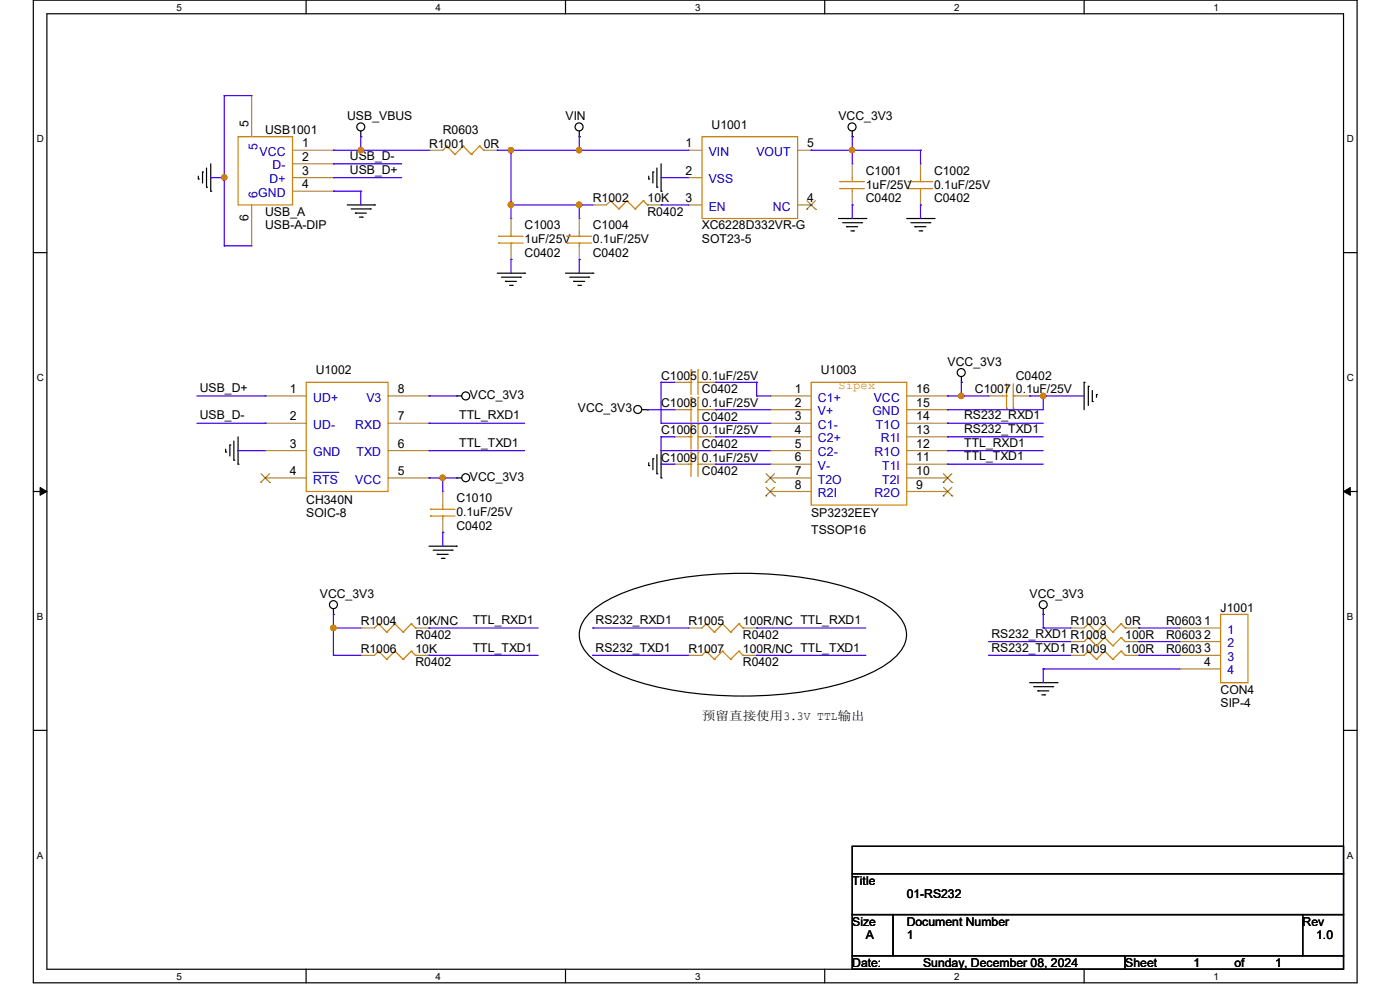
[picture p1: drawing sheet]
<svg xmlns="http://www.w3.org/2000/svg" width="297mm" height="210mm" viewBox="0 0 297 210" stroke-linecap="round" stroke-linejoin="round" font-family="sans-serif">
<path d="M7.1 0h280.8v208.5h-280.8zM9.9 2.9h275.1v202.7h-275.1z" fill="none" stroke="#000" stroke-width=".25"/>
<g fill="#fff">
<path d="M37.4 .3h1.2v2.4h-1.2z"/>
<path d="M37.4 205.9h1.2v2.3h-1.2z"/>
</g>
<path d="M64.9 0v2.9M64.9 205.6v2.9" fill="none" stroke="#000" stroke-width=".25"/>
<g fill="#fff">
<path d="M92.4 .3h1.2v2.4h-1.2z"/>
<path d="M92.4 205.9h1.2v2.3h-1.2z"/>
</g>
<path d="M120 0v2.9M120 205.6v2.9" fill="none" stroke="#000" stroke-width=".25"/>
<g fill="#fff">
<path d="M147.4 .3h1.2v2.4h-1.2z"/>
<path d="M147.4 205.9h1.2v2.3h-1.2z"/>
</g>
<path d="M175 0v2.9M175 205.6v2.9" fill="none" stroke="#000" stroke-width=".25"/>
<g fill="#fff">
<path d="M202.4 .3h1.2v2.4h-1.2z"/>
<path d="M202.4 205.9h1.2v2.3h-1.2z"/>
</g>
<path d="M230 0v2.9M230 205.6v2.9" fill="none" stroke="#000" stroke-width=".25"/>
<g fill="#fff">
<path d="M257.5 .3h1.1v2.4h-1.1z"/>
<path d="M257.5 205.9h1.1v2.3h-1.1z"/>
<path d="M7.8 28.2h1.5v2.4h-1.5z"/>
<path d="M285.7 28.2h1.5v2.4h-1.5z"/>
<path d="M7.8 78.9h1.5v2.3h-1.5z"/>
<path d="M285.7 78.9h1.5v2.3h-1.5z"/>
</g>
<path d="M7.1 53.6h2.8M285 53.6h2.9" fill="none" stroke="#000" stroke-width=".25"/>
<g fill="#fff">
<path d="M7.8 129.6h1.3v2.3h-1.3z"/>
<path d="M285.7 129.6h1.4v2.3h-1.4z"/>
</g>
<path d="M7.1 104.3h2.8M285 104.3h2.9" fill="none" stroke="#000" stroke-width=".25"/>
<path d="M8.5 103.4l1.4 .9-1.4 .8zM285 104.3l1.5-.9v1.7z" fill="#000" stroke="#000" stroke-width=".21"/>
<g fill="#fff">
<path d="M7.8 180.3h1.3v2.3h-1.3z"/>
<path d="M285.7 180.3h1.4v2.3h-1.4z"/>
</g>
<g fill="none" stroke="#000" stroke-width=".25">
<path d="M42.1 38h.1M42.1 37.4v.6M43 36.5h.1M43 36.5v2.3M43.8 39.7h.1M43.8 35.6v4.1M44.7 34.8v5.8M76.5 29h.1M76.5 27.8v1.2M122.9 29h.1M122.9 27.8v1.2M137.6 38h.1"/>
<path d="M137.6 37.4v.6M138.5 36.5h.1M138.5 36.5v2.3M139.4 39.7h.1M139.4 35.6v4.1M140.3 34.8v5.8M180.8 29h.1M180.8 27.8v1.2M44.7 40.6h.1M73.7 43.5h5.8M74.5 44.3h4.1M75.4 45.2h.1"/>
<path d="M75.4 45.2h2.3M76.2 46.1h.6M76.8 46.1h.1M78.6 44.3h.1M79.5 43.5h.1M105.5 58h5.8M106.4 58.8h4M107.2 59.7h.1M107.2 59.7h2.4M110.4 58.8h.1M111.3 58h.1M120 58h5.8"/>
<path d="M120.9 58.8h4M121.7 59.7h.1M121.7 59.7h2.3M124.9 58.8h.1M125.8 58h.1M140.3 40.6h.1M177.9 46.4h5.8M178.8 47.2h4M179.6 48.1h.1M179.6 48.1h2.3M180.5 49h.6M181.1 49h.1"/>
<path d="M182.8 47.2h.1M183.7 46.4h.1M192.4 46.4h5.8M193.3 47.2h4M194.1 48.1h.1M194.1 48.1h2.3M195 49h.5M195.5 49h.1M197.3 47.2h.1M198.2 46.4h.1M108.1 60.5h.6M108.7 60.5h.1"/>
<path d="M122.6 60.5h.5M123.1 60.5h.1M204 79.9v1.2M47.9 95.9h.1M47.9 95.3v.6M48.8 94.4h.1M48.8 94.4v2.3M49.6 97.6h.1M49.6 93.6v4M50.5 98.5h.1M50.5 92.7v5.8M96.8 84h.1"/>
<path d="M96.8 84h1.2M136.2 86.9h1.2M137.4 86.9h.1M137.6 98.8h.1M137.6 98.2v.6M138.5 97.3h.1M138.5 97.3v2.4M139.4 96.4v4.1M140.3 95.6v5.8M204 81.1h.1M230 81.1h.1M230 81.1v5.8"/>
<path d="M230.9 82h.1M230.9 82v4M231.7 85.2h.1M231.7 82.8v2.4M232.6 83.7h.1M232.6 83.7v.6M91 115.9h5.8M91.9 116.7h4M92.8 117.6h.1M92.8 117.6h2.3M93.6 118.4h.6M94.2 118.4h.1"/>
<path d="M95.9 116.7h.1M96.8 101.4h.1M96.8 115.9h.1M96.8 101.4h1.2M139.4 100.5h.1M140.3 101.4h.1M70.7 130.3h.1M70.7 129.2v1.1M124.7 130.5a26.4 26.4 0 0 1 12.4-6.4 83.9 83.9 0 0 1 43.1 .7 24.7 24.7 0 0 1 10.4 5.7 5.7 5.7 0 0 1 0 8.3 26.4 26.4 0 0 1-12.5 6.3 83.9 83.9 0 0 1-43.1-.6 24.7 24.7 0 0 1-10.3-5.7 5.7 5.7 0 0 1 0-8.3zM221.3 130.3h.1M221.3 129.2v1.1M7.1 154.9h2.8"/>
<path d="M218.4 144.8h5.8M219.3 145.7h4.1M220.2 146.6h.1M220.2 146.6h2.3M221 147.4h.6M221.6 147.4h.1M223.4 145.7h.1M224.2 144.8h.1M285 154.9h2.9M180.8 179.5h104.2v5.8h-104.2zM180.8 185.3h104.2v8.7h-104.2zM180.8 194h8.7v8.7h-8.7z"/>
<path d="M189.5 194h86.9v8.7h-86.9zM276.4 194h8.6v8.7h-8.6zM180.8 202.7h57.9v2.9h-57.9zM238.7 202.7h46.3v2.9h-46.3z"/>
<circle cx="76.5" cy="26.9" r=".85"/>
<circle cx="122.9" cy="26.9" r=".85"/>
<circle cx="180.8" cy="26.9" r=".85"/>
<circle cx="203.9" cy="79" r=".85"/>
<circle cx="98.8" cy="84" r=".85"/>
<circle cx="135.3" cy="86.9" r=".85"/>
<circle cx="98.8" cy="101.3" r=".85"/>
<circle cx="70.7" cy="128.3" r=".85"/>
<circle cx="221.3" cy="128.3" r=".85"/>
</g>
<g fill="none" stroke="#cc8006" stroke-width=".25">
<path d="M50.5 29h11.6v14.5h-11.6zM94.8 31h.1M94.8 31l-.9 .9M94.8 31l1.7 1.8M96.5 32.8h.1M98.3 31h.1M98.3 31l-1.8 1.8M98.3 31l1.7 1.8M100 32.8h.1M101.7 31h.1M101.7 31l-1.7 1.8M101.7 31l.9 .9"/>
<path d="M102.6 31.9h.1M148.9 29h20.3v17.4h-20.3zM178.2 38.5h.1M178.2 38.5h5.2M180.8 38.5h.1M180.8 37.7v.8M192.7 38.5h.1M192.7 38.5h5.2M195.3 38.5h.1M195.3 37.7v.8M105.8 50.1h.1M105.8 51.6h.1"/>
<path d="M105.8 50.1h5.2M105.8 51.6h5.2M108.4 51.6h.1M108.4 50.1h.1M108.4 49.2v.9M108.4 51.6v.6M120.3 50.1h.1M120.3 51.6h.1M120.3 50.1h5.2M120.3 51.6h5.2M122.9 51.6h.1M122.9 50.1h.1"/>
<path d="M122.9 49.2v.9M122.9 51.6v.6M129.5 42.6h.1M129.5 42.6l-.8 .9M129.5 42.6l1.8 1.7M131.3 44.3h.1M133 42.6h.1M133 42.6l-1.7 1.7M133 42.6l1.7 1.7M134.7 44.3h.1M136.5 42.6h.1M136.5 42.6l-1.8 1.7"/>
<path d="M136.5 42.6l.9 .9M137.4 43.5h.1M178.2 40h.1M178.2 40h5.2M180.8 40h.1M180.8 40v.6M192.7 40h.1M192.7 40h5.2M195.3 40h.1M195.3 40v.6M146.6 78.5h.1M146.6 78.5v5.2"/>
<path d="M148.1 78.5h.1M148.1 78.5v5.2M65 81.1h17.3v23.2h-17.3zM146 86.9h.6M146 98.5h.6M146 81.1h.6M146 92.7h.6M146.6 86.9h.1M146.6 84.3h.1M146.6 98.5h.1M146.6 95.9h.1M146.6 81.1h.1"/>
<path d="M146.6 92.7h.1M146.6 90.1h.1M146.6 84.3v5.2M146.6 90.1v5.2M146.6 95.9v5.2M148.1 84.3h.1M148.1 86.9h.1M148.1 95.9h.1M148.1 98.5h.1M148.1 81.1h.1M148.1 90.1h.1M148.1 92.7h.1"/>
<path d="M148.1 86.9h.8M148.1 84.3v5.2M148.1 90.1v5.2M148.1 95.9v5.2M148.1 98.5h.8M148.1 81.1h.8M148.1 92.7h.8M172.1 81.1h20.3v26h-20.3zM212.6 84h.9M213.5 86.6h.1M213.5 84h.1M213.5 81.4v5.2"/>
<path d="M215 84h.1M215 86.6h.1M215 84h.5M215 81.4v5.2M91.3 108h.1M91.3 109.5h.1M91.3 108h5.2M91.3 109.5h5.2M93.9 109.5h.1M93.9 108h.1M93.9 107.1v.9M93.9 109.5v.6"/>
<path d="M80.3 138.1h.1M80.3 132.3h.1M80.3 138.1l-.8 .9M80.3 138.1l1.7 1.8M80.3 132.3l-.8 .9M80.3 132.3l1.7 1.8M82 139.9h.1M82 134.1h.1M83.8 138.1h.1M83.8 132.3h.1M83.8 138.1l-1.8 1.8M83.8 138.1l1.7 1.8"/>
<path d="M83.8 132.3l-1.8 1.8M83.8 132.3l1.7 1.8M85.5 139.9h.1M85.5 134.1h.1M87.2 138.1h.1M87.2 132.3h.1M87.2 138.1l-1.7 1.8M87.2 138.1l.9 .9M87.2 132.3l-1.7 1.8M87.2 132.3l.9 .9M88.1 139h.1M88.1 133.2h.1"/>
<path d="M149.8 132.3h.1M149.8 138.1h.1M149.8 132.3l-.9 .9M149.8 132.3l1.8 1.8M149.8 138.1l-.9 .9M149.8 138.1l1.8 1.8M151.6 134.1h.1M151.6 139.9h.1M153.3 132.3h.1M153.3 138.1h.1M153.3 132.3l-1.7 1.8M153.3 132.3l1.7 1.8"/>
<path d="M153.3 138.1l-1.7 1.8M153.3 138.1l1.7 1.8M155 134.1h.1M155 139.9h.1M156.8 132.3h.1M156.8 138.1h.1M156.8 132.3l-1.8 1.8M156.8 132.3l.8 .9M156.8 138.1l-1.8 1.8M156.8 138.1l.8 .9M157.6 133.2h.1M157.6 139h.1"/>
<path d="M230.9 132.3h.1M230.9 138.1h.1M230.9 135.3h.1M230.9 132.3l-.9 .9M230.9 132.3l1.7 1.8M230.9 138.1l-.9 .9M230.9 138.1l1.7 1.8M230.9 135.3l-.9 .8M230.9 135.3l1.7 1.7M232.6 134.1h.1M232.6 139.9h.1M232.6 137h.1"/>
<path d="M234.4 132.3h.1M234.4 138.1h.1M234.4 135.3h.1M234.4 132.3l-1.8 1.8M234.4 132.3l1.7 1.8M234.4 138.1l-1.8 1.8M234.4 138.1l1.7 1.8M234.4 135.3l-1.8 1.7M234.4 135.3l1.7 1.7M236.1 134.1h.1M236.1 139.9h.1M236.1 137h.1"/>
<path d="M237.8 132.3h.1M237.8 138.1h.1M237.8 135.3h.1M237.8 132.3l-1.7 1.8M237.8 132.3l.9 .9M237.8 138.1l-1.7 1.8M237.8 138.1l.9 .9M237.8 135.3l-1.7 1.7M237.8 135.3l.9 .8M238.7 133.2h.1M238.7 139h.1M238.7 136.1h.1"/>
<path d="M259 130.3h5.8v14.5h-5.8z"/>
</g>
<g fill="none" stroke="#a84" stroke-width=".25">
<path d="M53.4 20.3h.1M53.4 20.3v8.7M62.1 31.9h8.6M62.1 34.8h8.6M62.1 37.7h8.6M70.7 31.9h.1M70.7 34.8h.1M70.7 37.7h.1M91 31.9h.1M91 31.9h2.9M102.6 31.9h2.9M105.5 31.9h.1"/>
<path d="M146 31.9h.1M146 37.7h.1M146 31.9h2.9M146 37.7h2.9M169.2 31.9h2.9M172.1 31.9h.1M180.8 34.8h.1M180.8 34.8v2.9M195.3 34.8h.1M195.3 34.8v2.9M53.4 52.2h.1M53.4 43.5v8.7"/>
<path d="M62.1 40.6h8.6M70.7 40.6h.1M108.4 55h.1M108.4 46.4h.1M108.4 46.4v2.8M108.4 52.2v2.8M122.9 55h.1M122.9 46.4h.1M122.9 46.4v2.8M122.9 52.2v2.8M125.8 43.5h.1M125.8 43.5h2.9"/>
<path d="M137.4 43.5h2.9M140.3 43.5h.1M146 43.5h.1M146 43.5h2.9M169.2 43.5h2.9M172.1 43.5h.1M180.8 43.5h.1M180.8 40.6v2.9M195.3 43.5h.1M195.3 40.6v2.9M56.3 84h.1M56.3 89.8h.1"/>
<path d="M56.3 95.6h.1M56.3 84h8.7M56.3 89.8h8.7M56.3 95.6h8.7M82.3 84h8.7M82.3 89.8h8.7M82.3 95.6h8.7M91 95.6h.1M91 89.8h.1M91 84h.1M143.1 86.9h.1M143.1 98.5h.1"/>
<path d="M143.1 81.1h.1M143.1 92.7h.1M143.1 86.9h2.9M143.1 98.5h2.9M143.1 92.7h2.9M143.1 81.1h2.9M148.9 86.9h2.9M148.9 98.5h2.9M148.9 92.7h2.9M148.9 81.1h2.9M151.8 86.9h.1M151.8 98.5h.1"/>
<path d="M151.8 81.1h.1M151.8 92.7h.1M163.4 84h.1M163.4 86.9h.1M163.4 89.8h.1M163.4 92.7h.1M163.4 95.6h.1M163.4 98.5h.1M163.4 84h8.7M163.4 89.8h8.7M163.4 95.6h8.7M163.4 86.9h8.7"/>
<path d="M163.4 98.5h8.7M163.4 92.7h8.7M192.4 84h8.6M192.4 89.8h8.6M192.4 95.6h8.6M192.4 86.9h8.6M192.4 98.5h8.6M192.4 92.7h8.6M201 98.5h.1M201 95.6h.1M201 92.7h.1M201 89.8h.1"/>
<path d="M201 86.9h.1M201 84h.1M209.8 84h.1M209.8 84h2.8M215.5 84h2.9M218.4 84h.1M56.3 101.4h.1M56.3 101.4h8.7M82.3 101.4h8.7M91 101.4h.1M93.9 112.9h.1M93.9 104.3h.1"/>
<path d="M93.9 104.3v2.8M93.9 110.1v2.8M163.4 101.4h.1M163.4 104.3h.1M163.4 101.4h8.7M163.4 104.3h8.7M192.4 101.4h8.6M192.4 104.3h8.6M201 104.3h.1M201 101.4h.1M76.5 139h.1M76.5 133.2h.1"/>
<path d="M76.5 133.2h3M76.5 139h3M88.1 133.2h2.9M88.1 139h2.9M91 139h.1M91 133.2h.1M146 133.2h.1M146 139h.1M146 133.2h2.9M146 139h2.9M157.6 133.2h2.9M157.6 139h2.9"/>
<path d="M160.5 133.2h.1M160.5 139h.1M227.1 133.2h.1M227.1 139h.1M227.1 136.1h.1M227.1 133.2h2.9M227.1 139h2.9M227.1 136.1h2.9M238.7 133.2h2.9M238.7 139h2.9M238.7 136.1h2.9M241.6 133.2h.1"/>
<path d="M241.6 139h.1M241.6 136.1h.1M250.3 133.2h.1M250.3 136.1h.1M250.3 139h.1M250.3 133.2h8.7M250.3 139h8.7M250.3 136.1h8.7M250.3 141.9h.1M250.3 141.9h8.7"/>
</g>
<g fill="none" stroke="#804000" stroke-width=".21">
<path d="M171.2 44.4h.1M171.2 42.6l1.8 1.8M173 42.6l-1.8 1.8M173 44.4h.1M55.3 102.3h.1M55.4 100.5l1.8 1.8M57.1 100.5l-1.8 1.8M57.2 102.3h.1M162.5 102.3h.1M162.5 105.2h.1M162.5 100.5l1.8 1.8M162.5 103.4l1.8 1.8"/>
<path d="M164.3 100.5l-1.8 1.8M164.3 103.4l-1.8 1.8M164.3 102.3h.1M164.3 105.2h.1M200.1 105.2h.1M200.1 102.3h.1M200.2 103.4l1.8 1.8M200.2 100.5l1.8 1.8M201.9 103.4l-1.8 1.8M201.9 100.5l-1.8 1.8M202 105.2h.1M202 102.3h.1"/>
</g>
<path d="M66.4 100.2h5.3M71.7 100.2h.1" fill="none" stroke="#00c" stroke-width=".21"/>
<g fill="none" stroke="#4200ff" stroke-width=".25">
<path d="M44.7 37.7h.1M44.7 37.7h2.9M47.6 20.3h.1M47.6 37.7h.1M47.6 20.3h5.8M47.6 20.3v31.9M70.7 34.8h.1M70.7 37.7h.1M70.7 31.9h.1M70.7 37.7h14.5M70.7 34.8h14.5M70.7 31.9h20.3"/>
<path d="M76.5 29h.1M76.5 31.9h.1M76.5 29v2.9M105.5 31.9h.1M105.5 31.9h40.5M108.4 31.9h.1M108.4 31.9v14.5M122.9 31.9h.1M122.9 29h.1M122.9 29v2.9M140.3 37.7h.1M140.3 37.7h5.7"/>
<path d="M172.1 31.9h.1M172.1 31.9h23.2M180.8 29h.1M180.8 31.9h.1M180.8 29v5.8M195.3 31.9h.1M195.3 31.9v2.9M47.6 52.2h.1M47.6 52.2h5.8M70.7 40.6h.1M70.7 40.6h5.8M76.5 40.6h.1"/>
<path d="M76.5 40.6v2.9M108.4 43.5h.1M108.4 55h.1M108.4 43.5h17.4M108.4 55v3M122.9 43.5h.1M122.9 55h.1M122.9 43.5v2.9M122.9 55v3M140.3 43.5h.1M140.3 43.5h5.7M180.8 43.5h.1"/>
<path d="M180.8 43.5v2.9M195.3 43.5h.1M195.3 43.5v2.9M41.8 89.8h14.5M41.8 84h14.5M50.5 95.6h.1M50.5 95.6h5.8M56.3 84h.1M56.3 89.8h.1M91 95.6h.1M91 89.8h.1M91 84h.1"/>
<path d="M91 89.8h20.3M91 95.6h20.3M91 84h5.8M137.4 86.9h.1M137.4 86.9h5.7M140.3 89.8h.1M140.3 81.1h.1M140.3 95.6h.1M140.3 98.5h.1M140.3 92.7h.1M140.3 81.1h2.8M140.3 89.8h23.1"/>
<path d="M140.3 81.1v8.7M140.3 92.7v2.9M140.3 92.7h2.8M140.3 95.6h23.1M140.3 98.5h2.8M151.8 81.1h.1M151.8 92.7h.1M151.8 98.5h.1M151.8 86.9h.1M151.8 81.1h8.7M151.8 92.7h11.6M151.8 98.5h11.6"/>
<path d="M151.8 86.9h11.6M160.5 81.1h.1M160.5 84h.1M160.5 84h2.9M160.5 81.1v2.9M201 84h.1M201 86.9h.1M201 92.7h.1M201 95.6h.1M201 98.5h.1M201 89.8h.1M201 89.8h20.3"/>
<path d="M201 92.7h20.3M201 95.6h20.3M201 98.5h20.3M201 84h8.8M204 81.1h.1M204 84h.1M204 81.1v2.9M218.4 84h.1M218.4 84h11.6M221.3 84h.1M221.3 84v2.9h-20.3M91 101.4h.1"/>
<path d="M91 101.4h5.8M93.9 112.9h.1M93.9 101.4h.1M93.9 101.4v2.9M93.9 112.9v3M70.7 133.2h.1M70.7 130.3h.1M70.7 139h.1M70.7 133.2h5.8M70.7 130.3v8.7M70.7 139h5.8M91 133.2h.1"/>
<path d="M91 139h.1M91 133.2h23.2M91 139h23.2M125.8 133.2h.1M125.8 139h.1M125.8 133.2h20.2M125.8 139h20.2M160.5 133.2h.1M160.5 139h.1M160.5 133.2h23.2M160.5 139h23.2M209.8 136.1h.1"/>
<path d="M209.8 139h.1M209.8 139h17.3M209.8 136.1h17.3M221.3 130.3h.1M221.3 133.2h.1M221.3 130.3v2.9M221.3 133.2h5.8M241.6 133.2h.1M241.6 136.1h.1M241.6 139h.1M241.6 133.2h8.7M241.6 139h8.7"/>
<path d="M241.6 136.1h8.7M221.3 141.9h.1M221.3 141.9v2.9M221.3 141.9h29"/>
</g>
<g fill="#f00" stroke="#f00" stroke-width=".25">
<circle cx="47.6" cy="37.6" r=".55"/>
<circle cx="76.5" cy="31.9" r=".55"/>
<circle cx="122.9" cy="43.4" r=".55"/>
<circle cx="108.4" cy="43.4" r=".55"/>
<circle cx="122.9" cy="31.9" r=".55"/>
<circle cx="108.4" cy="31.9" r=".55"/>
<circle cx="180.8" cy="31.9" r=".55"/>
<circle cx="93.9" cy="101.3" r=".55"/>
<circle cx="221.3" cy="84" r=".55"/>
<circle cx="203.9" cy="84" r=".55"/>
<circle cx="70.7" cy="133.2" r=".55"/>
</g>
<g font-size="2.6">
<text x="52.7" y="27" transform="rotate(-90 52.7 27)">5</text>
<text x="56.3" y="28.4">USB1001</text>
<text x="73.7" y="25.5">USB_VBUS</text>
<text x="93.9" y="28.4">R0603</text>
<text x="120" y="25.5">VIN</text>
<text x="151" y="27.3">U1001</text>
<text x="177.9" y="25.5">VCC_3V3</text>
<text x="64.1" y="31.2">1</text>
<text x="64.1" y="34.1">2</text>
<text x="74.3" y="34">USB_D-</text>
<text x="91" y="31.3">R1001</text>
<text x="102.6" y="31.3">0R</text>
<text x="145.5" y="31.2">1</text>
<text x="171.2" y="31.2">5</text>
<text x="64.1" y="37">3</text>
<text x="64.1" y="39.9">4</text>
<text x="74.3" y="36.9">USB_D+</text>
<text x="145.5" y="37">2</text>
<text x="183.7" y="37.1">C1001</text>
<text x="183.7" y="40">1uF/25V</text>
<text x="198.2" y="37.1">C1002</text>
<text x="198.2" y="40">0.1uF/25V</text>
<text x="52.7" y="46.9" transform="rotate(-90 52.7 46.9)">6</text>
<text x="56.3" y="45.8">USB_A</text>
<text x="125.8" y="42.9">R1002</text>
<text x="137.4" y="45.8">R0402</text>
<text x="137.4" y="42.9">10K</text>
<text x="145.5" y="42.8">3</text>
<text x="171.2" y="42.8">4</text>
<text x="183.7" y="42.9">C0402</text>
<text x="198.2" y="42.9">C0402</text>
<text x="56.3" y="48.7">USB-A-DIP</text>
<text x="111.3" y="48.7">C1003</text>
<text x="111.3" y="51.6">1uF/25V</text>
<text x="125.8" y="48.7">C1004</text>
<text x="125.8" y="51.6">0.1uF/25V</text>
<text x="148.9" y="48.7">XC6228D332VR-G</text>
<text x="148.9" y="51.6">SOT23-5</text>
<text x="111.3" y="54.5">C0402</text>
<text x="125.8" y="54.5">C0402</text>
<text x="201" y="77.6">VCC_3V3</text>
<text x="42.4" y="83.2">USB_D+</text>
<text x="61.5" y="83.4">1</text>
<text x="67" y="79.4">U1002</text>
<text x="84.4" y="83.4">8</text>
<text x="140.2" y="80.5">C1005 0.1uF/25V</text>
<text x="148.9" y="83.4">C0402</text>
<text x="168.6" y="83.4">1</text>
<text x="174.1" y="79.4">U1003</text>
<text x="194.4" y="83.4">16</text>
<text x="206.8" y="83.4">C1007 0.1uF/25V</text>
<text x="215.5" y="80.5">C0402</text>
<text x="42.4" y="89">USB_D-</text>
<text x="61.5" y="89.2">2</text>
<text x="84.4" y="89.2">7</text>
<text x="97.4" y="89">TTL_RXD1</text>
<text x="99.7" y="84.6">VCC_3V3</text>
<text x="122.6" y="87.5">VCC_3V3</text>
<text x="140.2" y="86.3">C1008 0.1uF/25V</text>
<text x="148.9" y="89.2">C0402</text>
<text x="168.6" y="86.3">2</text>
<text x="168.6" y="89.2">3</text>
<text x="194.4" y="89.2">14</text>
<text x="194.4" y="86.3">15</text>
<text x="204.6" y="89">RS232_RXD1</text>
<text x="61.5" y="95">3</text>
<text x="84.4" y="95">6</text>
<text x="97.4" y="94.8">TTL_TXD1</text>
<text x="140.2" y="92.1">C1006 0.1uF/25V</text>
<text x="148.9" y="95">C0402</text>
<text x="168.6" y="92">4</text>
<text x="168.6" y="95">5</text>
<text x="194.4" y="95">12</text>
<text x="194.4" y="92">13</text>
<text x="204.6" y="91.9">RS232_TXD1</text>
<text x="204.6" y="94.8">TTL_RXD1</text>
<text x="61.5" y="100.8">4</text>
<text x="84.4" y="100.8">5</text>
<text x="99.7" y="102">VCC_3V3</text>
<text x="140.2" y="97.9">C1009 0.1uF/25V</text>
<text x="148.9" y="100.8">C0402</text>
<text x="168.6" y="97.8">6</text>
<text x="168.6" y="100.8">7</text>
<text x="194.4" y="100.8">10</text>
<text x="194.4" y="97.8">11</text>
<text x="204.6" y="97.7">TTL_TXD1</text>
<text x="65" y="106.9">CH340N</text>
<text x="96.8" y="106.6">C1010</text>
<text x="168.6" y="103.6">8</text>
<text x="194.4" y="103.6">9</text>
<text x="65" y="109.8">SOIC-8</text>
<text x="96.8" y="109.5">0.1uF/25V</text>
<text x="96.8" y="112.4">C0402</text>
<text x="172.1" y="109.8">SP3232EEY</text>
<text x="172.1" y="113.2">TSSOP16</text>
<text x="67.9" y="126.9">VCC_3V3</text>
<text x="218.4" y="126.9">VCC_3V3</text>
<text x="259" y="129.8">J1001</text>
<text x="76.5" y="132.7">R1004</text>
<text x="88.1" y="135.6">R0402</text>
<text x="88.1" y="132.7">10K/NC</text>
<text x="100.3" y="132.4">TTL_RXD1</text>
<text x="126.4" y="132.4">RS232_RXD1</text>
<text x="146" y="132.7">R1005</text>
<text x="157.6" y="132.7">100R/NC TTL_RXD1</text>
<text x="157.6" y="135.6">R0402</text>
<text x="210.4" y="135.3">RS232_RXD1 R1008</text>
<text x="227.1" y="132.7">R1003</text>
<text x="238.7" y="132.7">0R</text>
<text x="238.7" y="135.6">100R</text>
<text x="247.4" y="132.7">R0603</text>
<text x="247.4" y="135.6">R0603</text>
<text x="255.5" y="132.6">1</text>
<text x="255.5" y="135.5">2</text>
<text x="76.5" y="138.4">R1006</text>
<text x="88.1" y="141.4">R0402</text>
<text x="88.1" y="138.4">10K</text>
<text x="100.3" y="138.2">TTL_TXD1</text>
<text x="126.4" y="138.2">RS232_TXD1</text>
<text x="146" y="138.4">R1007</text>
<text x="157.6" y="138.4">100R/NC TTL_TXD1</text>
<text x="157.6" y="141.4">R0402</text>
<text x="210.4" y="138.2">RS232_TXD1 R1009</text>
<text x="238.7" y="138.4">100R</text>
<text x="247.4" y="138.4">R0603</text>
<text x="255.5" y="138.4">3</text>
<text x="255.5" y="141.3">4</text>
<text x="259" y="147.1">CON4</text>
<text x="148.9" y="152.7">预留直接使用3.3V TTL输出</text>
<text x="259" y="150">SIP-4</text>
<text x="180.8" y="187.7">Title</text>
<text x="192.4" y="190.6">01-RS232</text>
<text x="180.8" y="196.3">Size</text>
<text x="192.4" y="196.3">Document Number</text>
<text x="276.4" y="196.3">Rev</text>
<text x="183.7" y="199.3">A</text>
<text x="192.4" y="199.3">1</text>
<text x="279.2" y="199.3">1.0</text>
<text x="180.8" y="205.1">Date:</text>
<text x="195.8" y="205.1">Sunday, December 08, 2024</text>
<text x="238.7" y="205.1">Sheet</text>
<text x="253.2" y="205.1">1</text>
<text x="261.9" y="205.1">of</text>
<text x="270.5" y="205.1">1</text>
</g>
<g font-size="2.6" fill="#00c">
<text x="54.6" y="31.9" transform="rotate(-90 54.6 31.9)">5</text>
<text x="55.1" y="33.1">VCC</text>
<text x="57.8" y="35.9">D-</text>
<text x="150.4" y="33.1">VIN</text>
<text x="160.5" y="33.1">VOUT</text>
<text x="54.8" y="41.7">GND</text>
<text x="57.2" y="38.9">D+</text>
<text x="150.4" y="38.9">VSS</text>
<text x="54.6" y="42" transform="rotate(-90 54.6 42)">6</text>
<text x="150.4" y="44.7">EN</text>
<text x="164" y="44.7">NC</text>
<text x="66.4" y="85.2">UD+</text>
<text x="77.7" y="85.2">V3</text>
<text x="173.5" y="85.2">C1+</text>
<text x="173.5" y="88.1">V+</text>
<text x="185.1" y="88.1">GND</text>
<text x="185.4" y="85.2">VCC</text>
<text x="66.4" y="91">UD-</text>
<text x="75.4" y="91">RXD</text>
<text x="173.5" y="91">C1-</text>
<text x="173.5" y="93.9">C2+</text>
<text x="185.8" y="91">T1O</text>
<text x="186.9" y="93.9">R1I</text>
<text x="66.4" y="96.8">GND</text>
<text x="75.6" y="96.8">TXD</text>
<text x="173.5" y="96.8">C2-</text>
<text x="173.5" y="99.7">V-</text>
<text x="185.5" y="96.8">R1O</text>
<text x="187.2" y="99.7">T1I</text>
<text x="66.4" y="102.6">RTS</text>
<text x="75.4" y="102.6">VCC</text>
<text x="173.5" y="102.6">T2O</text>
<text x="173.5" y="105.5">R2I</text>
<text x="185.5" y="105.5">R2O</text>
<text x="187.2" y="102.6">T2I</text>
<text x="260.4" y="134.4">1</text>
<text x="260.4" y="137.3">2</text>
<text x="260.4" y="140.2">3</text>
<text x="260.4" y="143.1">4</text>
</g>
<text font-size="2.6" fill="#cc8006" x="177.9" y="82.6">Sipex</text>
<g font-size="2.1">
<text x="37.4" y="2.2">5</text>
<text x="92.4" y="2.2">4</text>
<text x="147.4" y="2.2">3</text>
<text x="202.4" y="2.2">2</text>
<text x="257.5" y="2.2">1</text>
<text x="7.8" y="30.1">D</text>
<text x="285.8" y="30.1">D</text>
<text x="7.8" y="80.8">C</text>
<text x="285.8" y="80.8">C</text>
<text x="7.8" y="131.5">B</text>
<text x="285.8" y="131.5">B</text>
<text x="7.8" y="182.2">A</text>
<text x="285.8" y="182.2">A</text>
<text x="37.4" y="207.8">5</text>
<text x="92.4" y="207.8">4</text>
<text x="147.4" y="207.8">3</text>
<text x="202.4" y="207.8">2</text>
<text x="257.5" y="207.8">1</text>
</g>
</svg>
